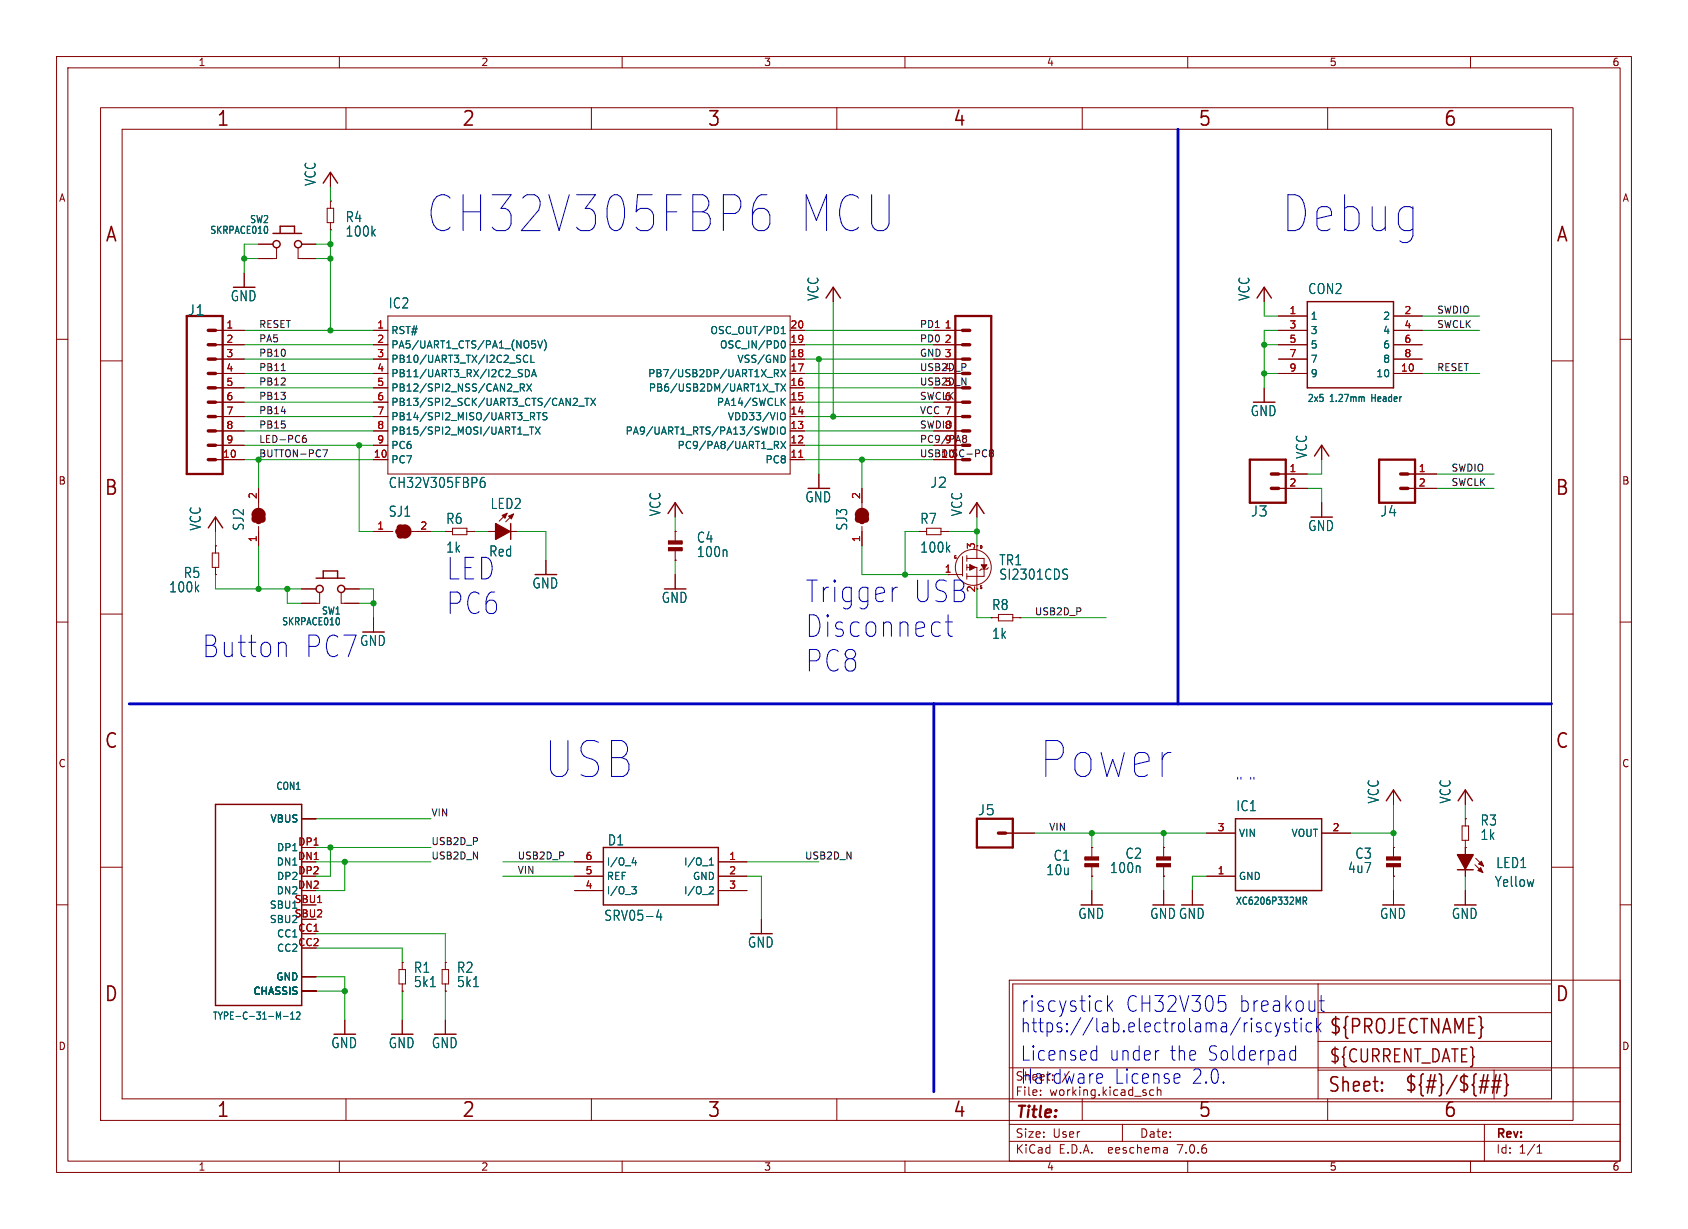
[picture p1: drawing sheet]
<svg xmlns="http://www.w3.org/2000/svg" width="298mm" height="217mm" viewBox="0 0 298 217" stroke-linecap="round" stroke-linejoin="round" font-family="sans-serif">
<g fill="none" stroke="#840000" stroke-width=".18">
<path d="M10 10h278.5v197.3h-278.5zM12 12h274.5v193.3h-274.5zM17.8 19h260.3v179.1h-260.3zM60 10v2M61.2 19v3.9M104.6 19v3.9M110 10v2M148 19v3.9M160 10v2M191.3 19v3.9M210 10v2M234.7 19v3.9"/>
<path d="M260 10v2M21.6 22.9h252.7v171.4h-252.7zM57.8 36.8h1.2v2.6h-1.2zM58.4 35.6h.1M58.4 30.5v2.5M58.4 35.6v1.2M58.4 39.4v1.2M10 60h2M38.1 58.4h5.1M43.2 48.3v2.5M45.7 43.2h2.6M48.9 43.8v1.9h-3.2"/>
<path d="M52.7 43.8v1.9h3.2M53.3 43.2h2.6M58.4 40.6h.1M66 58.4h2.6M68.6 55.9h71.1v27.9h-71.1zM139.7 58.4h2.5M147.3 50.8v2.5M165.1 58.4h5.1M223.5 50.8v2.5M226.1 58.4h5M226.1 55.9h5M246.4 58.4h5.1"/>
<path d="M246.4 55.9h5.1M286.5 60h2M17.8 63.8h3.8M38.1 61h5.1M38.1 63.5h5.1M38.1 66h5.1M38.1 68.6h5.1M38.1 71.1h5.1M38.1 73.7h5.1M38.1 76.2h5.1M38.1 78.7h5.1M66 61h2.6"/>
<path d="M66 63.5h2.6M66 66h2.6M66 68.6h2.6M66 71.1h2.6M66 73.7h2.6M66 76.2h2.6M66 78.7h2.6M139.7 61h2.5M139.7 63.5h2.5M139.7 66h2.5M139.7 68.6h2.5M139.7 71.1h2.5"/>
<path d="M139.7 73.7h2.5M139.7 76.2h2.5M139.7 78.7h2.5M165.1 61h5.1M165.1 63.5h5.1M165.1 66h5.1M165.1 68.6h5.1M165.1 71.1h5.1M165.1 73.7h5.1M165.1 76.2h5.1M165.1 78.7h5.1M223.5 68.6v2.5"/>
<path d="M226.1 61h5M226.1 63.5h5M226.1 66h5M233.7 78.7v2.6M246.4 61h5.1M246.4 63.5h5.1M246.4 66h5.1M274.3 63.8h3.8M37.5 97.8h1.2v2.5h-1.2zM38.1 96.5h.1M38.1 81.3h5.1M38.1 91.4v2.6"/>
<path d="M38.1 96.5v1.3M45.7 86.4v3.4M45.7 93.1v3.4M66 94h3.5M66 81.3h2.6M72.8 94h3.4M78.7 94h.1M78.7 94h1.3M80 93.4h2.5v1.2h-2.5zM82.5 94h1.3M83.8 94h.1M86.4 94h5"/>
<path d="M89.7 90.8l-1.4 1.4M90.8 90.9l-1.4 1.4M96.5 99.1v2.5M118.2 95.6h2.4v.6h-2.4zM118.2 96.8h2.4v.6h-2.4zM118.2 95.7h2.4M118.2 95.8h2.4M118.2 95.9h2.4M118.2 96h2.4M118.2 96.1h2.4M118.2 96.9h2.4M118.2 97h2.4"/>
<path d="M118.2 97.1h2.4M118.2 97.2h2.4M118.2 97.3h2.4M119.4 94h.1M119.4 99.1h.1M119.4 88.9v2.5M119.4 94v1.6M119.4 97.4v1.7M139.7 81.3h2.5M144.8 83.8v2.6M152.4 86.4v3.4M152.4 93.1v3.4"/>
<path d="M162.6 94h.1M162.6 94h1.2M163.8 93.4h2.6v1.2h-2.6zM165.1 81.3h5.1M166.4 94h1.2M167.6 94h.1M170.2 98.4v3.2M170.9 98.7h3.1v3.2h-3.1M170.9 98.2v1.1M170.9 99.8v1M172.7 88.9v2.5M172.7 96.5v2.2"/>
<path d="M173.5 96.5h-.1v.5M226.1 83.8h5M226.1 86.4h5M233.7 88.9v2.5M248.9 83.8h5.1M248.9 86.4h5.1M10 110h2M17.8 108.6h3.8M38.1 101.6h.1M38.1 100.3v1.3M53.3 104.1h2.6M56.5 104.8v1.9h-3.2"/>
<path d="M60.3 104.8v1.9h3.2M61 104.1h2.5M66 109.2v2.6M119.4 101.6v2.5M170.9 100.3h1.8v3.8M174.8 100.4l-.3 .2h-1l-.3 .3M175.3 109.2h.1M175.3 109.2h1.2M176.5 108.6h2.6v1.2h-2.6zM179.1 109.2h1.2M180.3 109.2h.1M274.3 108.6h3.8"/>
<path d="M286.5 110h2M246.4 139.7v2.5M259.1 139.7v2.5M10 160h2M17.8 153.4h3.8M53.3 144.8h2.6M101.6 154.9h5.1M101.6 152.4h5.1M101.6 157.5h5.1M127 154.9h5.1M127 152.4h5.1M127 157.5h5.1"/>
<path d="M177.8 147.3h5.1M191.8 151.5h2.4v.6h-2.4zM191.8 152.7h2.4v.6h-2.4zM191.8 151.6h2.4M191.8 151.7h2.4M191.8 151.8h2.4M191.8 151.9h2.4M191.8 152h2.4M191.8 152.8h2.4M191.8 152.9h2.4M191.8 153h2.4M191.8 153.1h2.4"/>
<path d="M191.8 153.2h2.4M193 149.9h.1M193 154.9h.1M193 149.9v1.6M193 153.3v1.6M193 157.5v2.5M204.5 151.5h2.4v.6h-2.4zM204.5 151.6h2.4M204.5 151.7h2.4M204.5 151.8h2.4M204.5 151.9h2.4M204.5 152h2.4"/>
<path d="M204.5 152.7h2.4v.6h-2.4zM204.5 152.8h2.4M204.5 152.9h2.4M204.5 153h2.4M204.5 153.1h2.4M204.5 153.2h2.4M205.7 149.9h.1M205.7 154.9h.1M205.7 149.9v1.6M205.7 153.3v1.6M205.7 157.5v2.5M210.8 157.5v2.5"/>
<path d="M213.4 147.3h5M213.4 154.9h5M233.7 147.3h5.1M245.2 151.5h2.4v.6h-2.4zM245.2 151.6h2.4M245.2 151.7h2.4M245.2 151.8h2.4M245.2 151.9h2.4M245.2 152h2.4M245.2 152.7h2.4v.6h-2.4zM245.2 152.8h2.4M245.2 152.9h2.4"/>
<path d="M245.2 153h2.4M245.2 153.1h2.4M245.2 153.2h2.4M246.4 149.9h.1M246.4 154.9h.1M246.4 149.9v1.6M246.4 153.3v1.6M246.4 157.5v2.5M258.5 146h1.2v2.6h-1.2zM259.1 149.9h.1M259.1 144.8h.1M259.1 144.8v1.2"/>
<path d="M259.1 148.6v6.3M259.1 157.5v2.5M260.8 152.9l1.4 1.4M260.9 151.8l1.4 1.4M274.3 153.4h3.8M286.5 160h2M53.3 172.7h2.6M53.3 175.3h2.6M70.5 171.4h1.2v2.6h-1.2zM71.1 175.3h.1M71.1 170.2h.1M71.1 170.2v1.2"/>
<path d="M71.1 174v1.3M78.2 171.4h1.1v2.6h-1.1zM78.7 175.3h.1M78.7 170.2h.1M78.7 170.2v1.2M78.7 174v1.3M134.6 162.6v2.5M178.4 173.3h108.1v32h-108.1zM233 174v20.3M233 179.1h41.3M274.3 174h-95.2v20.3M61 180.3v2.6"/>
<path d="M61.2 194.3v3.8M71.1 180.3v2.6M78.7 180.3v2.6M104.6 194.3v3.8M148 194.3v3.8M178.4 198.8h108.1M178.4 194.8h108.1M178.4 188.8h108.1M184 193.6v.1M191.3 194.3v3.8M198.4 198.8v3M203.3 193v.4l.1 .2h.6"/>
<path d="M204.6 192.2v1.5M205.3 192.9v.8M233 184.1h41.3M233 189.2h41.3M234.7 194.3v3.8M262.5 198.8v6.5M264.2 189.2v5.1M60 205.3v2M110 205.3v2M160 205.3v2M178.4 201.8h108.1M206.3 203l.1 .9"/>
<path d="M206.4 203.8l-.1 .1M206.4 203.3h-.1M210 205.3v2M260 205.3v2M271.8 203.9h.8M271.8 202.8l.4-.4v1.5"/>
<circle cx="172.1" cy="100.3" r="3.2"/>
</g>
<g fill="none" stroke="#840000" stroke-width=".25">
<path d="M57.1 32.4l1.3-1.9 1.3 1.9M48.3 41.3h5M49.5 41.3v-1.3h2.6v1.3M146 52.7l1.3-1.9 1.3 1.9M222.2 52.7l1.3-1.9 1.3 1.9M231.1 53.3h15.3v15.3h-15.3zM36.8 93.3l1.3-1.9 1.3 1.9M90.3 92.6v2.8M118.1 90.8l1.3-1.9 1.2 1.9M171.4 90.8l1.3-1.9 1.3 1.9M232.4 80.6l1.3-1.9 1.2 1.9M55.9 102.2h5.1"/>
<path d="M57.1 102.2v-1.2h2.6v1.2M38.1 142.2h15.2v35.6h-15.2zM106.7 149.9h20.3v10.1h-20.3zM218.4 144.8h15.3v12.7h-15.3zM245.1 141.6l1.3-1.9 1.2 1.9M257.7 153.8h2.8M257.8 141.6l1.3-1.9 1.2 1.9"/>
<circle cx="48.9" cy="43.2" r=".63"/>
<circle cx="52.7" cy="43.2" r=".63"/>
<circle cx="56.5" cy="104.1" r=".63"/>
<circle cx="60.3" cy="104.1" r=".63"/>
</g>
<path d="M45.1 91.8a.64 .64 0 0 1 .6-.6 .64 .64 0 0 1 .7 .6M45.1 91.1a.64 .64 0 0 1 .6-.7 .64 .64 0 0 1 .7 .7M45.7 90.8v1.3M70.5 94h1.3M70.7 93.3a.64 .64 0 0 1 .7 .7 .64 .64 0 0 1-.7 .6M71.5 93.3a.64 .64 0 0 1 .6 .7 .64 .64 0 0 1-.6 .6M151.8 91.8a.64 .64 0 0 1 .6-.6 .64 .64 0 0 1 .6 .6M151.8 91.1a.64 .64 0 0 1 .6-.7 .64 .64 0 0 1 .6 .7M152.4 90.8v1.3" fill="none" stroke="#840000" stroke-width="1.3"/>
<g fill="#840000" stroke="#840000" stroke-width=".25">
<path d="M87.6 92.6l2.6 1.4-2.6 1.4z"/>
<path d="M257.7 151.1h2.8l-1.4 2.6z"/>
</g>
<g fill="#840000" stroke="#840000" stroke-width=".18">
<path d="M88.8 91.1l.9-.3-.4 .8z"/>
<path d="M89.9 91.3l.9-.4-.4 .9z"/>
<path d="M261.9 152.3l.4 .9-.9-.4z"/>
<path d="M261.3 153.9l.5-.5 .4 .9z"/>
<path d="M171.4 99.8l1.1 .5-1.1 .5z"/>
<path d="M173.5 99.9h1l-.5 .7z"/>
</g>
<path d="M244.3 192.7l.1 .1-.1 .1M244.3 191.4l.1 .1-.1 .1M261.5 192.2h1.6M261.7 191.1h1.6M263.1 190l-.6 3.3M263.7 192.2h1.5M263.9 191.1h1.5M264.5 190l-.6 3.3M265.2 190l-.6 3.3M266 189.9l.3 .1 .1 .3v1.2l.3 .3-.3 .4v1.2l-.1 .3-.3 .1" fill="none" stroke="#840000" stroke-width=".27"/>
<path d="M33 55.9h6.4v27.9h-6.4zM168.9 55.9h6.4v27.9h-6.4zM221 81.3h6.3v7.6h-6.3zM243.8 81.3h6.4v7.6h-6.4zM172.7 144.8h6.4v5.1h-6.4z" fill="none" stroke="#840000" stroke-width=".41"/>
<g fill="none" stroke="#840000" stroke-width=".61">
<path d="M36.8 58.4h1.3M170.2 58.4h1.2M36.8 61h1.3M36.8 63.5h1.3M36.8 66h1.3M36.8 68.6h1.3M36.8 71.1h1.3M36.8 73.7h1.3M36.8 76.2h1.3M36.8 78.7h1.3M170.2 61h1.2M170.2 63.5h1.2"/>
<path d="M170.2 66h1.2M170.2 68.6h1.2M170.2 71.1h1.2M170.2 73.7h1.2M170.2 76.2h1.2M170.2 78.7h1.2M36.8 81.3h1.3M224.8 83.8h1.3M224.8 86.4h1.3M247.6 83.8h1.3M247.6 86.4h1.3M176.5 147.3h1.3"/>
</g>
<g fill="none" stroke="#006464" stroke-width=".18">
<path d="M138.1 59h.7M138.2 58l.3-.3v1.3M90.7 69.3h1M92 68.6l.6-.1 .1-.2v-.3l-.7-.1v1.3M92.3 68.6l.4 .6M92.5 76.9h1M92.9 65.3a.64 .64 0 0 1 .7 .7 .64 .64 0 0 1-.7 .6zM93.1 67.9l.9 1.3M93.3 62.9a.6 .6 0 0 0-.8 .5 .6 .6 0 0 0 .6 .7l.2-.1M93.6 75.5h.7M93.9 62.8v1.3h.6M94 66.6l.4-1.3 .4 1.3"/>
<path d="M94 67.9l-.9 1.3M94 75.5v1.3M94 60.3h.6M94.1 66.3h.6M94.5 60.8l.2 .2v.3l-.2 .2M94.6 75.5l.9 1.3M94.9 73h.7M95.1 60.3l.4 1.2 .4-1.2M95.3 73v1.2M95.5 75.5l-.9 1.3M96.2 60.1a1.46 1.46 0 0 1 0 1.9M96.7 73h-.5l-.2 .1v.4l.6 .2 .1 .3-.2 .2h-.5"/>
<path d="M102.3 71.8h1M103.4 70.4h.7M103.8 70.4v1.3M104.4 70.4l.9 1.3M105.3 70.4l-.9 1.3M136.5 75.5a.68 .68 0 0 1 .4 .6 .68 .68 0 0 1-.4 .7M136.9 78h.5l.2 .3-.1 .4h-.6M136.9 66h.6l.1-.2v-.3l-.7-.2v1.3M137 67.9h.8M137.2 78.7l.4 .6M137.2 66l.4 .6M137.4 67.9v1.3"/>
<path d="M137.5 75.5v1.3M138.1 75.7l.2-.2a.43 .43 0 0 1 .5 .4v.5a.42 .42 0 0 1-.4 .4 .42 .42 0 0 1-.4-.4zM138.1 78l.8 1.3M138.1 67.9l.8 1.3M138.1 65.3l.8 1.3M138.2 60.4l.2-.1a.68 .68 0 0 1 .5 .6 .68 .68 0 0 1-.5 .6l-.2-.1M138.3 73a.43 .43 0 0 1 .5 .4v.4a.43 .43 0 0 1-.5 .4M138.3 71l.5 .7M138.7 63l.1 .4-.1 .5M138.8 70.4l-.7 .8M138.9 78l-.8 1.3M138.9 67.9l-.8 1.3"/>
<path d="M138.9 65.3l-.8 1.3M241.1 70.2l.1 .1v.7M85 85.3l.2-.2h.3l.3 .3-.2 .7-.4 .1-.2-.2M85.6 84.4a.53 .53 0 0 0-.6 .4M188.2 100.6l.6 .1M188.5 101.6l.3 .3-.1 .3-.2 .2M111.7 156.8h.8l-.4 .5 .3 .1 .1 .4-.3 .3h-.3M111.8 152.6h.7M112.4 152.1v.9M125.4 153h.7M125.4 152.1l.4-.4v1.3M125.6 156.8l.4 .1 .1 .3-.7 .9h.7"/>
<path d="M230.4 159.3l.6-.1-.1-.5-.5-.1v1.3M230.7 159.3l.3 .6M50.1 179.7h.8M51.4 179.3l.3-.3v1.2M52.4 179.1l.4-.1 .2 .3-.6 .9h.6M76.1 174.5h.9M83.7 174.5h.9M116.5 160.9l-.4 1.2h.9M116.8 161.6v1.1M51.4 180.2h.6"/>
</g>
<path d="M141.2 80.9h.7" fill="none" stroke="#a90000" stroke-width=".18"/>
<path d="M49.7 65.5h.7M53.5 77.6l.4-.1 .3 .2-.1 .5h-.4l-.2-.1M54.1 77l-.4 .1-.2 .2M57.1 79.5h.8l-.5 1.3M170.2 77.3l.2 .2M170.2 77.2l.2-.2 .4 .1 .1 .2-.2 .2M170.4 77.5h.3M170.4 77.5l-.2 .3M170.7 77.5l.2 .3-.1 .3-.4 .1-.2-.2M175.2 80.1l-.3-.3 .3-.3h.2l.2 .3-.2 .3M175.2 80.1l-.3 .2v.2l.3 .3 .3-.1 .1-.2v-.3l-.2-.1M175.2 80.1h.2" fill="none" stroke="#0f0f0f" stroke-width=".18"/>
<g fill="none" stroke="#0000c2" stroke-width=".18">
<path d="M133.5 37.2l.6-.4h1l.8 .7 .2 .6v1.5l-.5 .9-.5 .3h-1l-.6-.3M135.6 34.4h-1l-.8 .6M50.2 113.6l.3 .2 .1 .3v2M158.7 103.8l-.6 .2M167.2 110h1.2M167.6 108.7v3.3l.2 .3 .6 .2M195.8 176v2.8M196 177.8l.7 1M196.7 177l-.9 1M215.5 176h1.1M215.7 177.1h.6l.4 .5v.7l-.2 .4-.2 .1h-.6M233.3 177h.9"/>
<path d="M233.6 176v2.4l.1 .3 .5 .1M193.3 185.8l.6 .1M193.9 184.9v2.6M193.9 187.3l-.6 .2M194.2 189.9l.6 .1 .1 .5-1 .2M194.8 191.4l-.6 .2M208.3 189.9l.2 .1 .1 .5-1 .2M208.5 191.4l-.2 .2M222.9 181l-.5-.1a.42 .42 0 0 0-.3 .4 .42 .42 0 0 0 .3 .4h.3a.42 .42 0 0 1 .3 .4 .42 .42 0 0 1-.3 .4l-.6-.1M224.8 181l-.6-.1-.4 .4v.7l.2 .4 .2 .1 .6-.1M225.5 180.9l.5 1.6M226 182.5l-.2 .5-.3 .3"/>
<path d="M226.4 180.9l-.4 1.6M227.9 181l-.5-.1a.42 .42 0 0 0-.3 .4 .42 .42 0 0 0 .3 .4h.3a.42 .42 0 0 1 .3 .4 .42 .42 0 0 1-.3 .4l-.6-.1M228.1 187.2l.4 .3 .6-.2M228.6 180.9h.8M228.9 180.1v2l.1 .3 .4 .1M229.1 185.9l-.6-.1-.4 .2M229.1 184.9v2.6M230.1 180.9v1.6M231.9 181l-.6-.1-.4 .4v.7l.2 .4 .2 .1 .6-.1M232.8 180.1v2.4M233 181.5l.6 1M233.6 180.9l-.8 .9"/>
</g>
<path d="M208.3 22.9v101.6M22.9 124.5h251.4M165.1 124.5v68.5" fill="none" stroke="#0000c2" stroke-width=".51"/>
<g fill="none" stroke="#009600" stroke-width=".18">
<path d="M58.4 33v2.6M43.2 58.4h22.8M43.2 45.7h2.5M45.7 43.2h-2.5v5.1M55.9 45.7h2.5M55.9 43.2h2.5M58.4 40.6v17.8M142.2 58.4h22.9M147.3 53.3v20.4M223.5 53.3v2.6h2.6M226.1 58.4h-2.6v10.2M251.5 55.9h10.1"/>
<path d="M251.5 58.4h10.1M43.2 66h22.8M43.2 61h22.8M43.2 63.5h22.8M43.2 68.6h22.8M43.2 71.1h22.8M43.2 73.7h22.8M43.2 76.2h22.8M43.2 78.7h22.8M63.5 78.7v15.3h2.5M142.2 66h22.9M142.2 61h22.9"/>
<path d="M142.2 63.5h22.9M142.2 68.6h22.9M142.2 71.1h22.9M142.2 73.7h22.9M142.2 76.2h22.9M142.2 78.7h22.9M144.8 63.5v20.3M223.5 66h2.6M223.5 61h2.6M251.5 66h10.1M38.1 94v2.5M43.2 81.3h22.8"/>
<path d="M45.7 81.3v5.1M45.7 96.5v7.6M76.2 94h2.5M83.8 94h2.6M91.4 94h5.1v5.1M119.4 91.4v2.6M119.4 99.1v2.5M142.2 81.3h22.9M152.4 81.3v5.1M162.6 94h-2.6v7.6h-7.6v-5.1M167.6 94h5.1M172.7 91.4v5.1"/>
<path d="M231.1 86.4h2.6v2.5M233.7 81.3v2.5h-2.6M254 83.8h10.2M254 86.4h10.2M38.1 101.6v2.5h15.2M50.8 104.1v2.6h2.5M63.5 104.1h2.5v5.1M63.5 106.7h2.5M172.7 104.1v5.1h2.6M180.3 109.2h15.3M55.9 152.4h20.3M55.9 144.8h20.3"/>
<path d="M55.9 149.9h20.3M58.4 149.9v5h-2.5M61 152.4v5.1h-5.1M88.9 154.9h12.7M88.9 152.4h12.7M132.1 154.9h2.5v7.7M132.1 152.4h12.7M182.9 147.3h30.5M193 147.3v2.6M193 154.9v2.6M205.7 147.3v2.6M205.7 154.9v2.6"/>
<path d="M213.4 154.9h-2.6v2.6M238.8 147.3h7.6M246.4 142.2v7.7M246.4 154.9v2.6M259.1 142.2v2.6M259.1 154.9v2.6M55.9 167.6h15.2v2.6M55.9 172.7h5.1v7.6M55.9 165.1h22.8v5.1M55.9 175.3h5.1M71.1 175.3v5M78.7 175.3v5"/>
</g>
<g fill="#009600" stroke="#009600" stroke-width=".18">
<circle cx="193" cy="147.3" r=".46"/>
<circle cx="205.7" cy="147.3" r=".46"/>
<circle cx="172.7" cy="94" r=".46"/>
<circle cx="246.4" cy="147.3" r=".46"/>
<circle cx="223.5" cy="66" r=".46"/>
<circle cx="223.5" cy="61" r=".46"/>
<circle cx="152.4" cy="81.3" r=".46"/>
<circle cx="160" cy="101.6" r=".46"/>
<circle cx="147.3" cy="73.7" r=".46"/>
<circle cx="144.8" cy="63.5" r=".46"/>
<circle cx="58.4" cy="45.7" r=".46"/>
<circle cx="58.4" cy="58.4" r=".46"/>
<circle cx="43.2" cy="45.7" r=".46"/>
<circle cx="58.4" cy="43.2" r=".46"/>
<circle cx="58.4" cy="149.9" r=".46"/>
<circle cx="61" cy="175.3" r=".46"/>
<circle cx="66" cy="106.7" r=".46"/>
<circle cx="61" cy="152.4" r=".46"/>
<circle cx="63.5" cy="78.7" r=".46"/>
<circle cx="45.7" cy="104.1" r=".46"/>
<circle cx="50.8" cy="104.1" r=".46"/>
<circle cx="45.7" cy="81.3" r=".46"/>
</g>
<g font-size="8.8" fill="#0000c2">
<text x="75.5" y="41.3">CH32V305FBP6</text>
<text x="140.9" y="41.3">MCU</text>
<text x="226.7" y="41.3">Debug</text>
<text x="96.4" y="137.8">USB</text>
<text x="183.9" y="137.8">Power</text>
</g>
<g font-size="5.3" fill="#0000c2">
<text x="78.7" y="102.8">LED</text>
<text x="142.2" y="106.9">Trigger</text>
<text x="78.7" y="109">PC6</text>
<text x="142.2" y="113">Disconnect</text>
<text x="35.6" y="116.6">Button</text>
<text x="53.6" y="116.6">PC7</text>
<text x="142.2" y="119.1">PC8</text>
</g>
<text font-size="5.3" fill="#009600" x="161.2" y="106.9">USB</text>
<g font-size="3.9" fill="#0000c2">
<text x="180.3" y="179.2">riscystick</text>
<text x="198.9" y="179.2">CH32V305</text>
<text x="218.9" y="179.2">breakout</text>
</g>
<g font-size="3.5" fill="#840000">
<text x="38.2" y="22.7">1</text>
<text x="81.6" y="22.7">2</text>
<text x="125" y="22.7">3</text>
<text x="168.4" y="22.7">4</text>
<text x="211.8" y="22.7">5</text>
<text x="255.1" y="22.7">6</text>
<text x="18.5" y="43.1">A</text>
<text x="275" y="43.1">A</text>
<text x="18.3" y="87.9">B</text>
<text x="274.9" y="87.9">B</text>
<text x="18.3" y="132.7">C</text>
<text x="274.9" y="132.7">C</text>
<text x="18.3" y="177.4">D</text>
<text x="274.9" y="177.4">D</text>
<text x="234.9" y="183.2">${PROJECTNAME}</text>
<text x="38.2" y="197.9">1</text>
<text x="81.6" y="197.9">2</text>
<text x="125" y="197.9">3</text>
<text x="168.4" y="197.9">4</text>
<text x="211.8" y="197.9">5</text>
<text x="234.7" y="193.5">Sheet:</text>
<text x="248.3" y="193.3">${#}/${##}</text>
<text x="255.1" y="197.9">6</text>
</g>
<g font-size="3.5" fill="#0000c2">
<text x="180.3" y="187.8">Licensed</text>
<text x="180.3" y="191.9">Hardware</text>
<text x="196" y="187.8">under</text>
<text x="196.9" y="191.9">License</text>
<text x="206.7" y="187.8">the</text>
<text x="210.6" y="191.9">2.0.</text>
<text x="213.4" y="187.8">Solderpad</text>
</g>
<text font-size="3.4" fill="#0000c2" x="180.3" y="182.8">https://lab.electrolama/riscystick</text>
<text font-size="3.2" fill="#840000" x="234.9" y="188.2">${CURRENT_DATE}</text>
<text font-size="2.8" fill="#840000" x="179.4" y="198.2">Title:</text>
<g font-size="2.5" fill="#006464">
<text x="56" y="33" transform="rotate(-90 56 33)">VCC</text>
<text x="61" y="39.5">R4</text>
<text x="61" y="42.1">100k</text>
<text x="40.7" y="53.5">GND</text>
<text x="144.9" y="53.3" transform="rotate(-90 144.9 53.3)">VCC</text>
<text x="221.1" y="53.3" transform="rotate(-90 221.1 53.3)">VCC</text>
<text x="231.2" y="52.2">CON2</text>
<text x="33.1" y="56">J1</text>
<text x="68.6" y="54.8">IC2</text>
<text x="221" y="73.8">GND</text>
<text x="231.3" y="81.2" transform="rotate(-90 231.3 81.2)">VCC</text>
<text x="68.6" y="86.5">CH32V305FBP6</text>
<text x="142.3" y="89">GND</text>
<text x="164.4" y="86.5">J2</text>
<text x="35.7" y="93.9" transform="rotate(-90 35.7 93.9)">VCC</text>
<text x="43.3" y="93.9" transform="rotate(-90 43.3 93.9)">SJ2</text>
<text x="68.6" y="91.6">SJ1</text>
<text x="78.8" y="92.9">R6</text>
<text x="86.6" y="90.2">LED2</text>
<text x="117" y="91.4" transform="rotate(-90 117 91.4)">VCC</text>
<text x="150" y="93.9" transform="rotate(-90 150 93.9)">SJ3</text>
<text x="162.6" y="92.9">R7</text>
<text x="170.3" y="91.4" transform="rotate(-90 170.3 91.4)">VCC</text>
<text x="221.1" y="91.5">J3</text>
<text x="231.2" y="94.1">GND</text>
<text x="243.9" y="91.5">J4</text>
<text x="78.8" y="97.9">1k</text>
<text x="86.4" y="98.6">Red</text>
<text x="123.1" y="96.2">C4</text>
<text x="123.1" y="98.7">100n</text>
<text x="162.6" y="97.9">100k</text>
<text x="176.6" y="100.2">TR1</text>
<text x="29.8" y="105">100k</text>
<text x="32.4" y="102.4">R5</text>
<text x="94" y="104.3">GND</text>
<text x="116.9" y="106.8">GND</text>
<text x="176.6" y="102.7">SI2301CDS</text>
<text x="175.3" y="108.1">R8</text>
<text x="175.3" y="113.2">1k</text>
<text x="63.6" y="114.4">GND</text>
<text x="218.5" y="143.7">IC1</text>
<text x="244" y="142.2" transform="rotate(-90 244 142.2)">VCC</text>
<text x="256.7" y="142.2" transform="rotate(-90 256.7 142.2)">VCC</text>
<text x="107.4" y="149.7">D1</text>
<text x="172.8" y="144.4">J5</text>
<text x="261.7" y="146.2">R3</text>
<text x="261.7" y="148.7">1k</text>
<text x="184.9" y="155">10u</text>
<text x="186.2" y="152.4">C1</text>
<text x="196.2" y="154.6">100n</text>
<text x="198.9" y="152.1">C2</text>
<text x="238.2" y="154.6">4u7</text>
<text x="239.5" y="152.1">C3</text>
<text x="264.4" y="153.7">LED1</text>
<text x="264.2" y="157">Yellow</text>
<text x="106.7" y="163">SRV05-4</text>
<text x="132.1" y="167.8">GND</text>
<text x="190.6" y="162.7">GND</text>
<text x="203.3" y="162.7">GNDGND</text>
<text x="243.9" y="162.7">GND</text>
<text x="256.6" y="162.7">GND</text>
<text x="73.1" y="172.2">R1</text>
<text x="80.7" y="172.2">R2</text>
<text x="73.1" y="174.8">5k1</text>
<text x="80.7" y="174.8">5k1</text>
<text x="58.5" y="185.6">GND</text>
<text x="68.6" y="185.6">GND</text>
<text x="76.3" y="185.6">GND</text>
</g>
<text font-size="2.5" fill="#0000c2" x="218.4" y="139.5">&quot; &quot;</text>
<g font-size="2.1" fill="#0000c2">
<text x="179.4" y="191.3">Sheet:</text>
<text x="187.7" y="191.3">/</text>
</g>
<g font-size="2.1" fill="#840000">
<text x="179.4" y="194">File:</text>
<text x="185.5" y="194">working.kicad_sch</text>
<text x="179.4" y="201.4">Size:</text>
<text x="186.1" y="201.4">User</text>
<text x="201.4" y="201.4">Date:</text>
<text x="264.4" y="201.6">Rev:</text>
<text x="179.4" y="204.2">KiCad</text>
<text x="187.2" y="204.2">E.D.A.</text>
<text x="196.1" y="204.2">eeschema</text>
<text x="208.4" y="204.2">7.0.6</text>
<text x="264.4" y="204.2">Id:</text>
<text x="268.5" y="204.2">1/1</text>
</g>
<g font-size="1.8" fill="#840000">
<text x="35" y="11.9">1</text>
<text x="85" y="11.9">2</text>
<text x="135" y="11.9">3</text>
<text x="185" y="11.9">4</text>
<text x="235" y="11.9">5</text>
<text x="285" y="11.9">6</text>
<text x="10.3" y="35.9">A</text>
<text x="286.8" y="35.9">A</text>
<text x="10.3" y="85.9">B</text>
<text x="286.7" y="85.9">B</text>
<text x="10.3" y="135.9">C</text>
<text x="286.7" y="135.9">C</text>
<text x="10.3" y="185.9">D</text>
<text x="286.7" y="185.9">D</text>
<text x="35" y="207.2">1</text>
<text x="85" y="207.2">2</text>
<text x="135" y="207.2">3</text>
<text x="185" y="207.2">4</text>
<text x="235" y="207.2">5</text>
<text x="285" y="207.2">6</text>
</g>
<g font-size="1.8" fill="#006464">
<text x="37.1" y="41.6">SKRPACE010</text>
<text x="44.1" y="39.7">SW2</text>
<text x="69.1" y="59.3">RST#</text>
<text x="125.5" y="59.3">OSC_OUT/PD1</text>
<text x="231.6" y="56.7">1</text>
<text x="231.6" y="59.3">3</text>
<text x="244.5" y="56.7">2</text>
<text x="244.5" y="59.3">4</text>
<text x="69.1" y="61.8">PA5/UART1_CTS/PA1_(NO5V)</text>
<text x="69.1" y="64.4">PB10/UART3_TX/I2C2_SCL</text>
<text x="127.2" y="61.8">OSC_IN/PD0</text>
<text x="130.3" y="64.4">VSS/GND</text>
<text x="231.6" y="61.8">5</text>
<text x="231.6" y="64.4">7</text>
<text x="244.5" y="61.8">6</text>
<text x="244.5" y="64.4">8</text>
<text x="69.1" y="66.9">PB11/UART3_RX/I2C2_SDA</text>
<text x="69.1" y="69.4">PB12/SPI2_NSS/CAN2_RX</text>
<text x="69.1" y="72">PB13/SPI2_SCK/UART3_CTS/CAN2_TX</text>
<text x="114.5" y="66.9">PB7/USB2DP/UART1X_RX</text>
<text x="114.6" y="69.4">PB6/USB2DM/UART1X_TX</text>
<text x="126.7" y="72">PA14/SWCLK</text>
<text x="231.1" y="71.3">2x5</text>
<text x="231.6" y="66.9">9</text>
<text x="235.1" y="71.3">1.27mm</text>
<text x="242.6" y="71.3">Header</text>
<text x="243.2" y="66.9">10</text>
<text x="69.1" y="74.5">PB14/SPI2_MISO/UART3_RTS</text>
<text x="69.1" y="77.1">PB15/SPI2_MOSI/UART1_TX</text>
<text x="110.5" y="77.1">PA9/UART1_RTS/PA13/SWDIO</text>
<text x="128.6" y="74.5">VDD33/VIO</text>
<text x="69.1" y="82.1">PC7</text>
<text x="69.1" y="79.6">PC6</text>
<text x="119.7" y="79.6">PC9/PA8/UART1_RX</text>
<text x="135.2" y="82.1">PC8</text>
<text x="49.8" y="110.8">SKRPACE010</text>
<text x="56.8" y="108.9">SW1</text>
<text x="48.8" y="139.9">CON1</text>
<text x="47.7" y="145.6">VBUS</text>
<text x="218.9" y="148.2">VIN</text>
<text x="228.3" y="148.2">VOUT</text>
<text x="48.8" y="153.3">DN1</text>
<text x="48.9" y="150.7">DP1</text>
<text x="48.9" y="155.8">DP2</text>
<text x="107.2" y="155.8">REF</text>
<text x="107.2" y="153.3">I/O_4</text>
<text x="120.8" y="153.3">I/O_1</text>
<text x="122.4" y="155.8">GND</text>
<text x="218.9" y="155.8">GND</text>
<text x="107.2" y="158.3">I/O_3</text>
<text x="120.8" y="158.3">I/O_2</text>
<text x="218.4" y="160.2">XC6206P332MR</text>
<text x="47.6" y="163.4">SBU2</text>
<text x="48.9" y="166">CC1</text>
<text x="48.8" y="173.6">GND</text>
<text x="48.9" y="168.5">CC2</text>
<text x="44.7" y="176.1">CHASSIS</text>
<text x="37.5" y="180.5">TYPE-C-31-M-12</text>
</g>
<g font-size="1.8" fill="#a90000">
<text x="39.9" y="58.2">1</text>
<text x="66.6" y="58.2">1</text>
<text x="139.7" y="58.2">20</text>
<text x="166.9" y="58.2">1</text>
<text x="227.9" y="55.6">1</text>
<text x="227.9" y="58.2">3</text>
<text x="248.2" y="55.6">2</text>
<text x="248.2" y="58.2">4</text>
<text x="39.9" y="60.7">2</text>
<text x="39.9" y="63.2">3</text>
<text x="39.9" y="65.8">4</text>
<text x="66.6" y="60.7">2</text>
<text x="66.6" y="63.2">3</text>
<text x="66.6" y="65.8">4</text>
<text x="139.7" y="65.8">17</text>
<text x="139.7" y="63.2">18</text>
<text x="139.7" y="60.7">19</text>
<text x="166.9" y="60.7">2</text>
<text x="166.9" y="65.8">4</text>
<text x="166.9" y="63.2">3</text>
<text x="227.9" y="60.7">5</text>
<text x="227.9" y="63.2">7</text>
<text x="227.9" y="65.8">9</text>
<text x="247.6" y="65.8">10</text>
<text x="248.2" y="60.7">6</text>
<text x="248.2" y="63.2">8</text>
<text x="39.9" y="68.3">5</text>
<text x="39.9" y="70.9">6</text>
<text x="66.6" y="68.3">5</text>
<text x="66.6" y="70.9">6</text>
<text x="139.7" y="70.9">15</text>
<text x="139.7" y="68.3">16</text>
<text x="166.9" y="68.3">5</text>
<text x="166.9" y="70.9">6</text>
<text x="39.9" y="73.4">7</text>
<text x="39.9" y="75.9">8</text>
<text x="66.6" y="73.4">7</text>
<text x="66.6" y="75.9">8</text>
<text x="139.7" y="75.9">13</text>
<text x="139.7" y="73.4">14</text>
<text x="166.9" y="75.9">8</text>
<text x="166.9" y="73.4">7</text>
<text x="39.3" y="81">10</text>
<text x="39.9" y="78.5">9</text>
<text x="66" y="81">10</text>
<text x="66.6" y="78.5">9</text>
<text x="139.7" y="81">11</text>
<text x="139.7" y="78.5">12</text>
<text x="166.3" y="81">10</text>
<text x="166.9" y="78.5">9</text>
<text x="227.9" y="83.6">1</text>
<text x="250.8" y="83.6">1</text>
<text x="45.5" y="88.3" transform="rotate(-90 45.5 88.3)">2</text>
<text x="152.1" y="88.3" transform="rotate(-90 152.1 88.3)">2</text>
<text x="227.9" y="86.1">2</text>
<text x="250.8" y="86.1">2</text>
<text x="45.5" y="96" transform="rotate(-90 45.5 96)">1</text>
<text x="66.6" y="93.7">1</text>
<text x="74.2" y="93.7">2</text>
<text x="152.1" y="96" transform="rotate(-90 152.1 96)">1</text>
<text x="166.9" y="101.3">1</text>
<text x="172.5" y="97.2" transform="rotate(-90 172.5 97.2)">3</text>
<text x="172.5" y="104.8" transform="rotate(-90 172.5 104.8)">2</text>
<text x="52.6" y="149.6">DP1</text>
<text x="215.2" y="147.1">3</text>
<text x="235.5" y="147.1">2</text>
<text x="52.6" y="152.1">DN1</text>
<text x="52.6" y="154.7">DP2</text>
<text x="103.4" y="154.7">5</text>
<text x="103.4" y="152.1">6</text>
<text x="128.8" y="152.1">1</text>
<text x="128.8" y="154.7">2</text>
<text x="215.2" y="154.7">1</text>
<text x="47.6" y="160.9">SBU1</text>
<text x="48.8" y="158.3">DN2</text>
<text x="52" y="159.8">SBU1</text>
<text x="52.6" y="157.2">DN2</text>
<text x="103.4" y="157.2">4</text>
<text x="128.8" y="157.2">3</text>
<text x="52" y="162.3">SBU2</text>
<text x="52.6" y="164.8">CC1</text>
<text x="52.6" y="167.4">CC2</text>
</g>
<g font-size="1.7" fill="#0f0f0f">
<text x="45.7" y="58.1">RESET</text>
<text x="162.6" y="58.1">PD1</text>
<text x="254" y="55.5">SWDIO</text>
<text x="254" y="58.1">SWCLK</text>
<text x="45.7" y="65.7">PB11</text>
<text x="45.7" y="63.2">PB10</text>
<text x="45.7" y="60.6">PA5</text>
<text x="162.6" y="63.2">GND 3</text>
<text x="162.6" y="60.6">PD0</text>
<text x="162.6" y="65.7">USB2D_P</text>
<text x="254" y="65.7">RESET</text>
<text x="45.7" y="68.2">PB12</text>
<text x="45.7" y="70.8">PB13</text>
<text x="162.6" y="70.8">SWCLK</text>
<text x="162.6" y="68.2">USB2D_N</text>
<text x="45.7" y="73.3">PB14</text>
<text x="45.7" y="75.9">PB15</text>
<text x="162.6" y="73.3">VCC 7</text>
<text x="162.6" y="75.9">SWDIO</text>
<text x="45.7" y="80.9">BUTTON-PC7</text>
<text x="45.7" y="78.4">LED-PC6</text>
<text x="162.6" y="78.4">PC9/PA8</text>
<text x="162.6" y="80.9">USBDISC-PC8</text>
<text x="256.5" y="83.5">SWDIO</text>
<text x="256.5" y="86">SWCLK</text>
<text x="182.9" y="108.9">USB2D_P</text>
<text x="76.2" y="144.4">VIN</text>
<text x="76.2" y="149.5">USB2D_P</text>
<text x="185.4" y="147">VIN</text>
<text x="76.2" y="152.1">USB2D_N</text>
<text x="91.4" y="154.6">VIN</text>
<text x="91.4" y="152.1">USB2D_P</text>
<text x="142.2" y="152.1">USB2D_N</text>
</g>
<g font-size=".7" fill="#840000">
<text x="168.5" y="99">G</text>
<text x="173.1" y="97.2">D</text>
<text x="173.1" y="104.3">S</text>
</g>
</svg>
